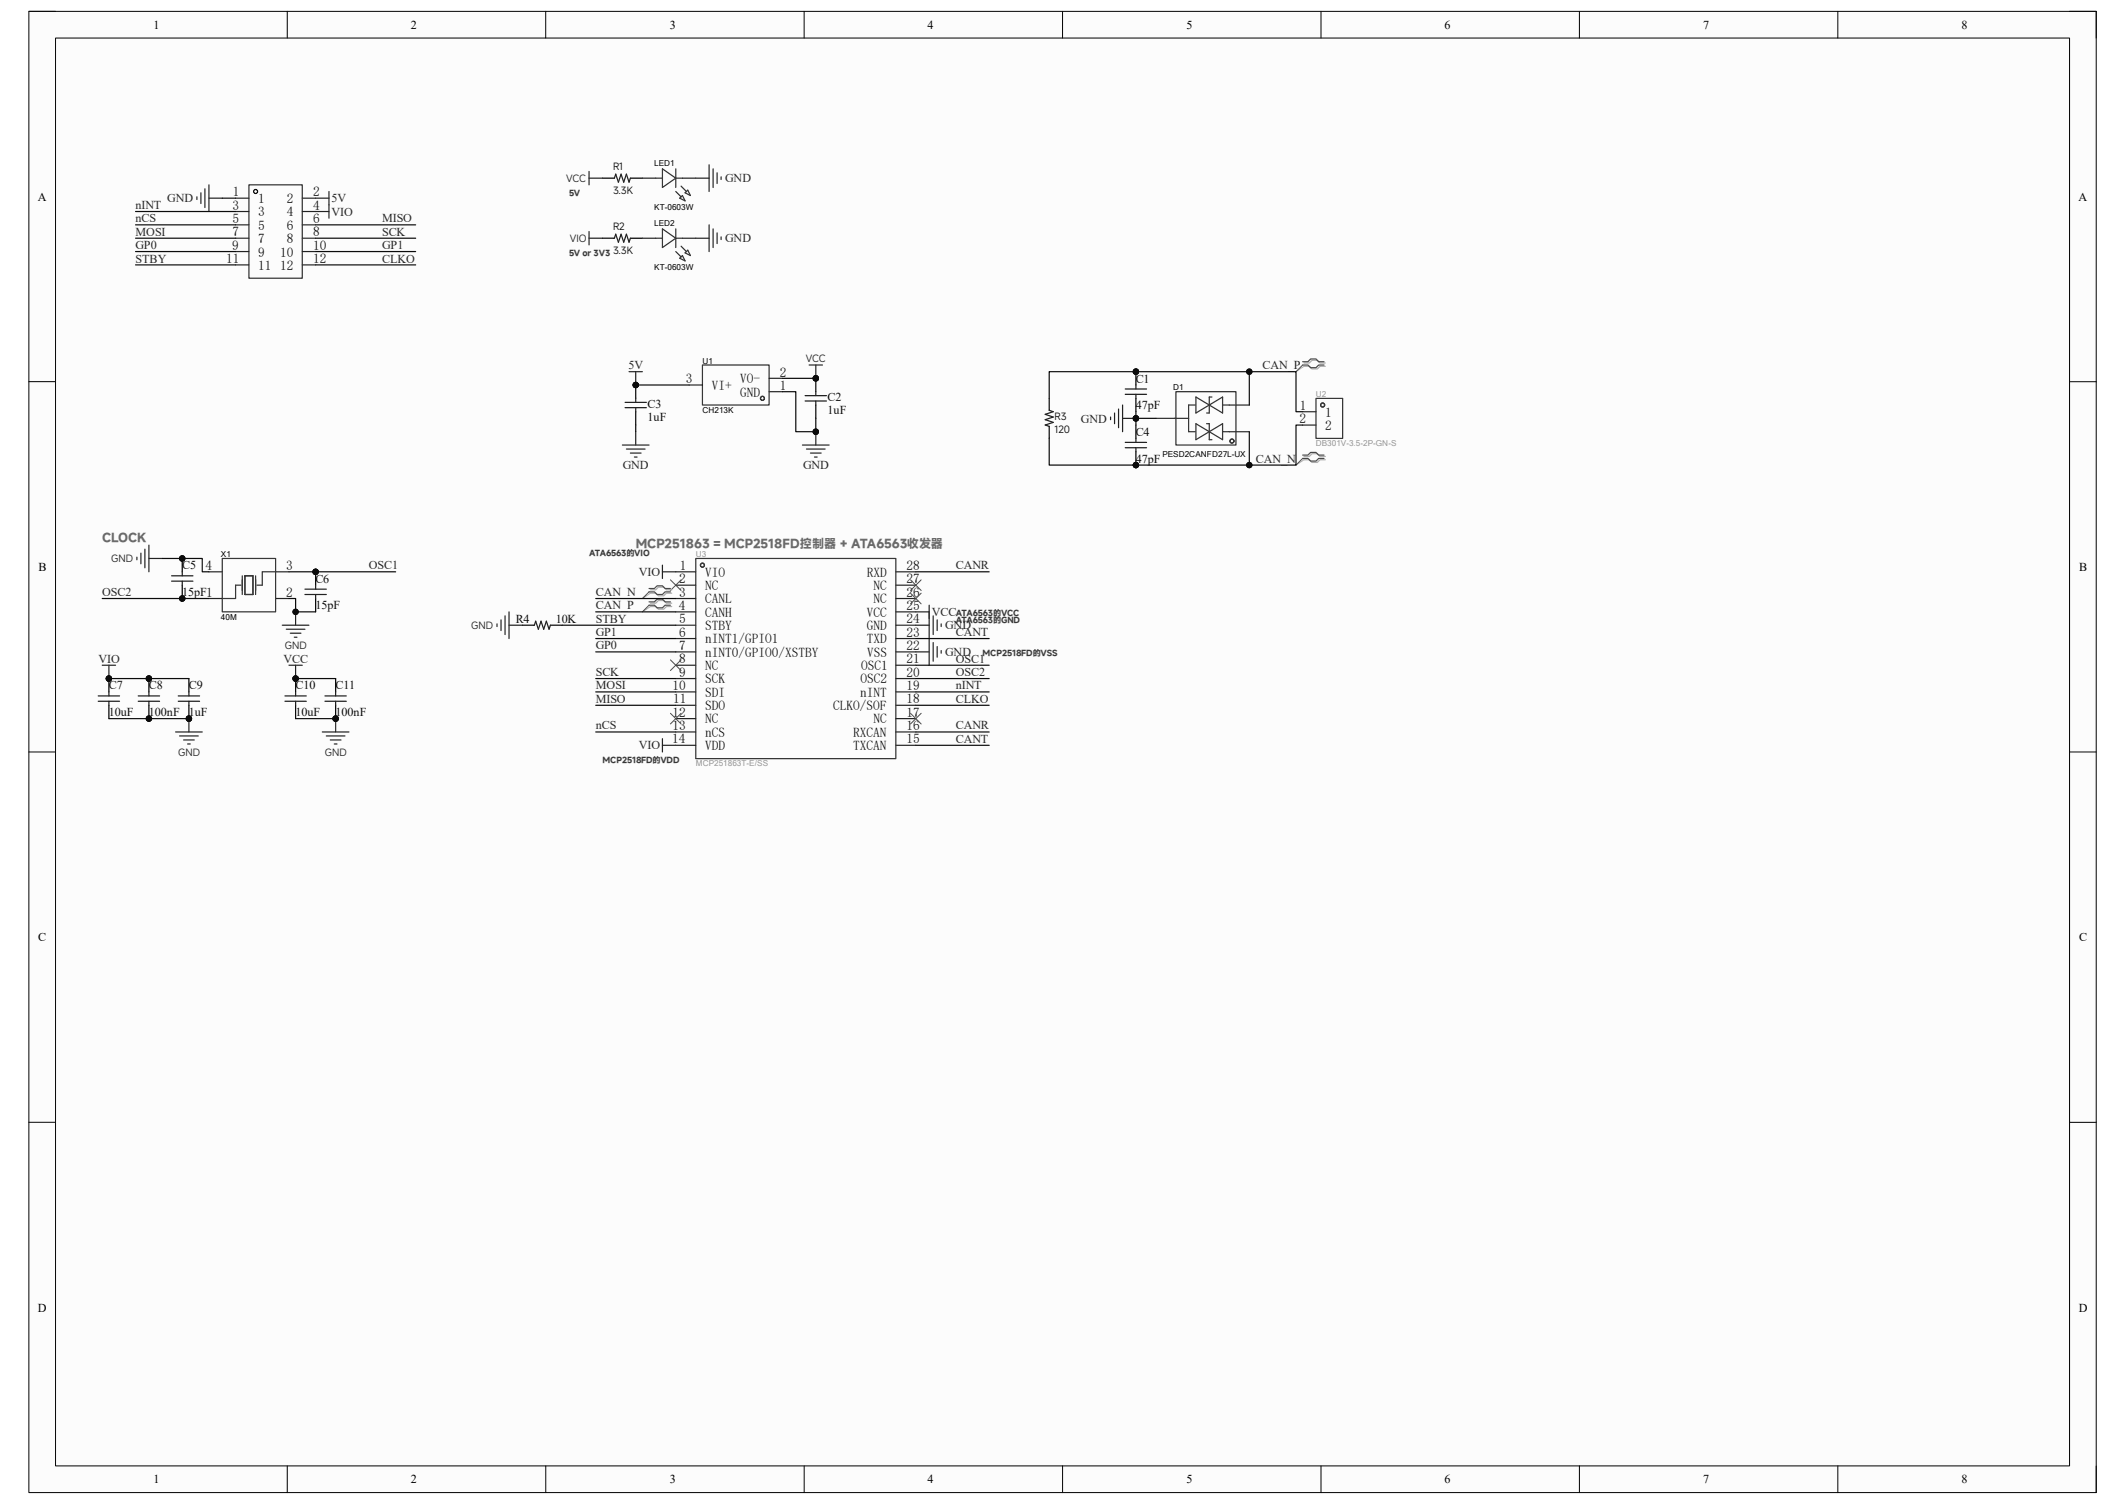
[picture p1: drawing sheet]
<svg xmlns="http://www.w3.org/2000/svg" width="297mm" height="210mm" viewBox="0 0 297 210" stroke-linecap="round" stroke-linejoin="round" font-family="sans-serif">
<path d="M4 1.6h288.8v206.8h-288.8z" fill-rule="evenodd" fill="#fcfcfc"/>
<path d="M4 1.6h288.8v206.8h-288.8z" fill="none" stroke="#000" stroke-width=".14"/>
<path d="M7.8 5.3h281.3v199.4h-281.3z" fill-rule="evenodd" fill="#fcfcfc"/>
<g fill="none" stroke="#000" stroke-width=".14">
<path d="M4 1.6h3.8M7.8 5.3h281.3v199.4h-281.3zM40.1 1.6v3.7M76.2 1.6v3.7M112.3 1.6v3.7M148.4 1.6v3.7M184.5 1.6v3.7M220.6 1.6v3.7M256.7 1.6v3.7M289.1 1.6h3.7v3.7M4 53.3h3.8M289.1 53.3h3.7"/>
<path d="M4 105h3.8M289.1 105h3.7M4 156.7h3.8M289.1 156.7h3.7M40.1 204.7v3.7M76.2 204.7v3.7M112.3 204.7v3.7M148.4 204.7v3.7M184.5 204.7v3.7M220.6 204.7v3.7M256.7 204.7v3.7M292.8 204.7v3.7"/>
</g>
<g fill="none" stroke="#303030" stroke-width=".17">
<path d="M31 78h7.5v7.4h-7.5zM38.5 79.8h-1.9v1.9h-.7M97.2 78h27.9v27.9h-27.9zM33.7 81.7h-.8v1.9h-1.9M33.8 80.4v2.6M34.2 80.4h1.1v2.6h-1.1zM35.7 80.4v2.6"/>
<circle cx="98.1" cy="78.9" r=".28"/>
</g>
<g fill="none" stroke="#292929" stroke-width=".17">
<path d="M29.2 79.8h1.8M38.5 79.8h1.9M94.4 79.8h2.8M125.1 79.8h2.8M29.2 83.6h1.8M38.5 83.6h1.9M94.4 85.4h2.8M94.4 83.6h2.8M94.4 92.9h2.8M94.4 94.7h2.8M94.4 87.3h2.8M94.4 96.6h2.8"/>
<path d="M94.4 98.5h2.8M94.4 89.2h2.8M94.4 91h2.8M94.4 81.7h2.8M125.1 85.4h2.8M125.1 83.6h2.8M125.1 92.9h2.8M125.1 94.7h2.8M125.1 87.3h2.8M125.1 96.6h2.8M125.1 98.5h2.8M125.1 89.2h2.8"/>
<path d="M125.1 91h2.8M125.1 81.7h2.8M94.4 102.2h2.8M94.4 104.1h2.8M94.4 100.3h2.8M125.1 102.2h2.8M125.1 104.1h2.8M125.1 100.3h2.8"/>
</g>
<g fill="none" stroke="#4c4c4c" stroke-width=".14">
<path d="M90.7 82.6l-1 1M90.7 84.5l-1 .9M93.7 81l1.4 1.4M93.7 92.1l1.4 1.5M93.7 99.6l1.4 1.5M95.1 81l-1.4 1.4M95.1 92.1l-1.4 1.5M95.1 99.6l-1.4 1.5M127.2 99.6l1.5 1.5M127.2 82.8l1.5 1.5M127.2 81l1.5 1.4M128.7 99.6l-1.5 1.5"/>
<path d="M128.7 82.8l-1.5 1.5M128.7 81l-1.5 1.4"/>
</g>
<path d="M90.9 82.4h.7l.4-.4h.7l.4 .4h.7M90.9 82.8h.7l.4 .4h.7l.4-.4h.7M90.9 84.2h.7l.4-.4h.7l.4 .4h.7M90.9 84.7h.7l.4 .4h.7l.4-.4h.7" fill="none" stroke="#aeaeae" stroke-width=".17"/>
<path d="M90.9 82.8l-1.2 .8M90.9 84.7l-1.2 .7" fill="none" stroke="#aeaeae" stroke-width=".14"/>
<path d="M90.7 82.2h.7l.4-.4h.7l.4 .4h.8M90.7 82.6h.7l.4 .4h.7l.4-.4h.8M90.7 84h.7l.4-.3h.7l.4 .3h.8M90.7 84.5h.7l.4 .4h.7l.4-.4h.8" fill="none" stroke="#4c4c4c" stroke-width=".17"/>
<circle cx="44.1" cy="79.8" r=".37" fill="#0e0e0e"/>
<circle cx="44.1" cy="79.8" r=".37" fill="none" stroke="#0e0e0e" stroke-width=".14"/>
<path d="M44.1 79.8v1.9M44.1 83.6v1.8" fill="none" stroke="#000" stroke-width=".17"/>
<circle cx="44.1" cy="79.8" r=".37" fill="#0e0e0e"/>
<circle cx="44.1" cy="79.8" r=".37" fill="none" stroke="#0e0e0e" stroke-width=".14"/>
<path d="M42.6 82.3h3M42.6 83h3M44.1 81.7v.6M44.1 83v.6" fill="none" stroke="#1c1c1c" stroke-width=".17"/>
<path d="M19.1 77.8v.4M19.7 77.2v1.5M20.2 76.7v2.6M20.8 76.1v3.7M20.8 78h1.9" fill="none" stroke="#262626" stroke-width=".17"/>
<circle cx="25.5" cy="83.6" r=".37" fill="#0e0e0e"/>
<circle cx="25.5" cy="83.6" r=".37" fill="none" stroke="#0e0e0e" stroke-width=".14"/>
<circle cx="25.5" cy="78" r=".37" fill="#0e0e0e"/>
<circle cx="25.5" cy="78" r=".37" fill="none" stroke="#0e0e0e" stroke-width=".14"/>
<path d="M25.5 81.7v1.9" fill="none" stroke="#000" stroke-width=".17"/>
<circle cx="25.5" cy="83.6" r=".37" fill="#0e0e0e"/>
<circle cx="25.5" cy="83.6" r=".37" fill="none" stroke="#0e0e0e" stroke-width=".14"/>
<path d="M25.5 78v1.8" fill="none" stroke="#000" stroke-width=".17"/>
<circle cx="25.5" cy="78" r=".37" fill="#0e0e0e"/>
<circle cx="25.5" cy="78" r=".37" fill="none" stroke="#0e0e0e" stroke-width=".14"/>
<path d="M25.5 79.8v.6M24 80.4h3M24 81.1h3M25.5 81.1v.6" fill="none" stroke="#1c1c1c" stroke-width=".17"/>
<path d="M39.4 87.3h3.8M40 87.9h2.6M40.6 88.4h1.4M41.1 89h.4M41.3 85.4v1.9" fill="none" stroke="#262626" stroke-width=".17"/>
<circle cx="41.3" cy="85.4" r=".37" fill="#0e0e0e"/>
<circle cx="41.3" cy="85.4" r=".37" fill="none" stroke="#0e0e0e" stroke-width=".14"/>
<g fill="none" stroke="#262626" stroke-width=".17">
<path d="M92.5 78.9v1.9M92.5 79.8h1.9M14.3 92.9h1.8M15.2 92.9v1.8M69.4 87.1v.4M70 86.6v1.4M70.6 86v2.6M71.1 85.4v3.8M71.1 87.3h1.9M127.9 91h1.9M127.9 85.4h1.9M127.9 87.3h1.9"/>
<path d="M129.8 84.5v8.4M130.4 86v2.6M130.4 89.7v2.6M130.9 86.6v1.4M130.9 90.3v1.5M131.5 87.1v.4M131.5 90.8v.4M92.5 103.1v1.9M92.5 104.1h1.9"/>
</g>
<path d="M73 87.3h1.6M76.9 87.3h1.7" fill="none" stroke="#000" stroke-width=".17"/>
<path d="M74.6 87.3l.2-.6 .4 1.2 .4-1.2 .4 1.2 .3-1.2 .4 1.2 .2-.6" fill="none" stroke="#1c1c1c" stroke-width=".17"/>
<circle cx="15.2" cy="94.7" r=".37" fill="#0e0e0e"/>
<circle cx="15.2" cy="94.7" r=".37" fill="none" stroke="#0e0e0e" stroke-width=".14"/>
<circle cx="20.8" cy="100.3" r=".37" fill="#0e0e0e"/>
<circle cx="20.8" cy="100.3" r=".37" fill="none" stroke="#0e0e0e" stroke-width=".14"/>
<circle cx="20.8" cy="94.7" r=".37" fill="#0e0e0e"/>
<circle cx="20.8" cy="94.7" r=".37" fill="none" stroke="#0e0e0e" stroke-width=".14"/>
<path d="M20.8 98.5v1.8" fill="none" stroke="#000" stroke-width=".17"/>
<circle cx="20.8" cy="100.3" r=".37" fill="#0e0e0e"/>
<circle cx="20.8" cy="100.3" r=".37" fill="none" stroke="#0e0e0e" stroke-width=".14"/>
<path d="M20.8 94.7v1.9" fill="none" stroke="#000" stroke-width=".17"/>
<circle cx="20.8" cy="94.7" r=".37" fill="#0e0e0e"/>
<circle cx="20.8" cy="94.7" r=".37" fill="none" stroke="#0e0e0e" stroke-width=".14"/>
<path d="M19.3 97.2h3M19.3 97.9h3M20.8 96.6v.6M20.8 97.9v.6" fill="none" stroke="#1c1c1c" stroke-width=".17"/>
<circle cx="26.4" cy="100.3" r=".37" fill="#0e0e0e"/>
<circle cx="26.4" cy="100.3" r=".37" fill="none" stroke="#0e0e0e" stroke-width=".14"/>
<path d="M26.4 98.5v1.8" fill="none" stroke="#000" stroke-width=".17"/>
<circle cx="26.4" cy="100.3" r=".37" fill="#0e0e0e"/>
<circle cx="26.4" cy="100.3" r=".37" fill="none" stroke="#0e0e0e" stroke-width=".14"/>
<path d="M26.4 94.7v1.9" fill="none" stroke="#000" stroke-width=".17"/>
<path d="M24.9 97.2h3M24.9 97.9h3M26.4 96.6v.6M26.4 97.9v.6" fill="none" stroke="#1c1c1c" stroke-width=".17"/>
<circle cx="15.2" cy="94.7" r=".37" fill="#0e0e0e"/>
<circle cx="15.2" cy="94.7" r=".37" fill="none" stroke="#0e0e0e" stroke-width=".14"/>
<path d="M15.2 94.7v1.9M15.2 98.5v1.8" fill="none" stroke="#000" stroke-width=".17"/>
<circle cx="15.2" cy="94.7" r=".37" fill="#0e0e0e"/>
<circle cx="15.2" cy="94.7" r=".37" fill="none" stroke="#0e0e0e" stroke-width=".14"/>
<path d="M13.7 97.2h3M13.7 97.9h3M15.2 96.6v.6M15.2 97.9v.6" fill="none" stroke="#1c1c1c" stroke-width=".17"/>
<path d="M24.5 102.2h3.8M25.1 102.8h2.6M25.6 103.3h1.5M26.2 103.9h.4M26.4 100.3v1.9" fill="none" stroke="#262626" stroke-width=".17"/>
<circle cx="26.4" cy="100.3" r=".37" fill="#0e0e0e"/>
<circle cx="26.4" cy="100.3" r=".37" fill="none" stroke="#0e0e0e" stroke-width=".14"/>
<path d="M40.4 92.9h1.8M41.3 92.9v1.8" fill="none" stroke="#262626" stroke-width=".17"/>
<circle cx="41.3" cy="94.7" r=".37" fill="#0e0e0e"/>
<circle cx="41.3" cy="94.7" r=".37" fill="none" stroke="#0e0e0e" stroke-width=".14"/>
<circle cx="46.9" cy="100.3" r=".37" fill="#0e0e0e"/>
<circle cx="46.9" cy="100.3" r=".37" fill="none" stroke="#0e0e0e" stroke-width=".14"/>
<path d="M46.9 98.5v1.8" fill="none" stroke="#000" stroke-width=".17"/>
<circle cx="46.9" cy="100.3" r=".37" fill="#0e0e0e"/>
<circle cx="46.9" cy="100.3" r=".37" fill="none" stroke="#0e0e0e" stroke-width=".14"/>
<path d="M46.9 94.7v1.9" fill="none" stroke="#000" stroke-width=".17"/>
<path d="M45.4 97.2h3M45.4 97.9h3M46.9 96.6v.6M46.9 97.9v.6" fill="none" stroke="#1c1c1c" stroke-width=".17"/>
<circle cx="41.3" cy="94.7" r=".37" fill="#0e0e0e"/>
<circle cx="41.3" cy="94.7" r=".37" fill="none" stroke="#0e0e0e" stroke-width=".14"/>
<path d="M41.3 94.7v1.9M41.3 98.5v1.8" fill="none" stroke="#000" stroke-width=".17"/>
<circle cx="41.3" cy="94.7" r=".37" fill="#0e0e0e"/>
<circle cx="41.3" cy="94.7" r=".37" fill="none" stroke="#0e0e0e" stroke-width=".14"/>
<path d="M39.8 97.2h3M39.8 97.9h3M41.3 96.6v.6M41.3 97.9v.6" fill="none" stroke="#1c1c1c" stroke-width=".17"/>
<path d="M45 102.2h3.8M45.6 102.8h2.6M46.1 103.3h1.5M46.7 103.9h.4M46.9 100.3v1.9" fill="none" stroke="#262626" stroke-width=".17"/>
<circle cx="46.9" cy="100.3" r=".37" fill="#0e0e0e"/>
<circle cx="46.9" cy="100.3" r=".37" fill="none" stroke="#0e0e0e" stroke-width=".14"/>
<path d="M113 51h1.9M114 51v1.8" fill="none" stroke="#262626" stroke-width=".17"/>
<circle cx="114" cy="52.8" r=".37" fill="#0e0e0e"/>
<circle cx="114" cy="52.8" r=".37" fill="none" stroke="#0e0e0e" stroke-width=".14"/>
<g fill="none" stroke="#303030" stroke-width=".17">
<path d="M98.1 51h9.3v5.6h-9.3z"/>
<circle cx="106.5" cy="55.6" r=".28"/>
</g>
<path d="M96.3 53.8h1.8M107.4 54.7h1.9M107.4 52.8h1.9" fill="none" stroke="#292929" stroke-width=".17"/>
<circle cx="88.8" cy="53.8" r=".37" fill="#0e0e0e"/>
<circle cx="88.8" cy="53.8" r=".37" fill="none" stroke="#0e0e0e" stroke-width=".14"/>
<path d="M88.8 53.8v1.8M88.8 57.5v1.8" fill="none" stroke="#000" stroke-width=".17"/>
<circle cx="88.8" cy="53.8" r=".37" fill="#0e0e0e"/>
<circle cx="88.8" cy="53.8" r=".37" fill="none" stroke="#0e0e0e" stroke-width=".14"/>
<path d="M87.3 56.2h3M87.3 56.9h3M88.8 55.6v.6M88.8 56.9v.6" fill="none" stroke="#1c1c1c" stroke-width=".17"/>
<circle cx="158.7" cy="51.9" r=".37" fill="#0e0e0e"/>
<circle cx="158.7" cy="51.9" r=".37" fill="none" stroke="#0e0e0e" stroke-width=".14"/>
<path d="M158.7 51.9v1.9" fill="none" stroke="#000" stroke-width=".17"/>
<circle cx="158.7" cy="51.9" r=".37" fill="#0e0e0e"/>
<circle cx="158.7" cy="51.9" r=".37" fill="none" stroke="#0e0e0e" stroke-width=".14"/>
<path d="M158.7 55.6v1.9" fill="none" stroke="#000" stroke-width=".17"/>
<path d="M157.2 55.1h3M157.2 54.3h3M158.7 53.8v.5M158.7 55.1v.5" fill="none" stroke="#1c1c1c" stroke-width=".17"/>
<circle cx="158.7" cy="64.9" r=".37" fill="#0e0e0e"/>
<circle cx="158.7" cy="64.9" r=".37" fill="none" stroke="#0e0e0e" stroke-width=".14"/>
<path d="M158.7 59.3v1.9M158.7 63.1v1.8" fill="none" stroke="#000" stroke-width=".17"/>
<circle cx="158.7" cy="64.9" r=".37" fill="#0e0e0e"/>
<circle cx="158.7" cy="64.9" r=".37" fill="none" stroke="#0e0e0e" stroke-width=".14"/>
<path d="M157.2 62.5h3M157.2 61.8h3M158.7 61.2v.6M158.7 62.5v.6" fill="none" stroke="#1c1c1c" stroke-width=".17"/>
<path d="M155.1 58.2v.4M155.7 57.7v1.5M156.3 57.1v2.6M156.8 56.6v3.7M156.8 58.4h1.9" fill="none" stroke="#262626" stroke-width=".17"/>
<circle cx="158.7" cy="58.4" r=".37" fill="#0e0e0e"/>
<circle cx="158.7" cy="58.4" r=".37" fill="none" stroke="#0e0e0e" stroke-width=".14"/>
<g fill="none" stroke="#000" stroke-width=".17">
<path d="M84.2 33.3h1.6M84.2 24.9h1.6M88.1 33.3h1.6M88.1 24.9h1.6M146.6 55.6v1.7M146.6 59.5v1.7"/>
<circle cx="35.7" cy="26.7" r=".28"/>
</g>
<path d="M85.8 33.3l.2-.6 .4 1.1 .4-1.1 .3 1.1 .4-1.1 .4 1.1 .2-.5M85.8 24.9l.2-.6 .4 1.1 .4-1.1 .3 1.1 .4-1.1 .4 1.1 .2-.5M146.6 57.3l.5 .2-1.1 .4 1.1 .3-1.1 .4 1.1 .4-1.1 .3 .6 .2" fill="none" stroke="#1c1c1c" stroke-width=".17"/>
<path d="M182.2 50.7h.7l.4-.4h.7l.4 .4h.7M182.2 51.1h.7l.4 .4h.7l.4-.4h.7M182.2 63.7h.7l.4-.3h.7l.4 .3h.7M182.2 64.2h.7l.4 .4h.7l.4-.4h.7" fill="none" stroke="#aeaeae" stroke-width=".17"/>
<path d="M182.2 51.1l-1.2 .8M182.2 64.2l-1.2 .7" fill="none" stroke="#aeaeae" stroke-width=".14"/>
<path d="M182 50.5h.7l.4-.4h.7l.4 .4h.8M182 51h.7l.4 .3h.7l.4-.3h.8M182 63.5h.7l.4-.3h.7l.4 .3h.8M182 64h.7l.4 .4h.7l.4-.4h.8" fill="none" stroke="#4c4c4c" stroke-width=".17"/>
<path d="M182 51l-1 .9M182 64l-1 .9" fill="none" stroke="#4c4c4c" stroke-width=".14"/>
<g fill="none" stroke="#292929" stroke-width=".17">
<path d="M32.9 33.3h1.9M32.9 27.7h1.9M32.9 37h1.9M32.9 29.5h1.9M32.9 35.1h1.9M32.9 31.4h1.9M42.2 33.3h1.9M42.2 27.7h1.9M42.2 37h1.9M42.2 29.5h1.9M42.2 35.1h1.9M42.2 31.4h1.9"/>
<path d="M89.7 33.3h1.9M89.7 24.9h1.9M95.3 33.3h1.9M95.3 24.9h1.9M161.5 58.4h2.8M171.7 56.6h2.8M182 57.5h1.8M182 59.4h1.8M171.7 60.3h2.8"/>
</g>
<g fill="none" stroke="#303030" stroke-width=".17">
<path d="M34.8 25.8h7.4v13h-7.4zM91.6 33.3h.9M91.6 24.9h.9M92.5 32l1.9 1.3-1.9 1.3zM92.5 23.6l1.9 1.3-1.9 1.3zM94.4 35.1l.7 .8M94.4 33.3h.9M94.4 23.6v2.6M94.4 32v2.6M94.4 26.7l.7 .8M94.4 24.9h.9M95 36.1l.3-.4 .4 .7z"/>
<path d="M95 27.7l.3-.4 .4 .7zM95.1 34.4l.8 .7M95.1 26l.8 .7M95.7 26.9l.4-.3 .4 .7zM96.1 34.9l.4 .8-.8-.4zM164.1 58.4h1.9M164.3 54.7h8.4v7.4h-8.4zM167 56.6h-1v3.7h1M167.1 59.2l3.7 2.2v-2.2l-3.7 2.2zM167.1 55.4v2.3l3.7-2.3v2.3zM168.6 59.2h.3v2.2h.4M169.3 55.4h-.4v2.3h-.3"/>
<path d="M170.8 56.6h.9M183.8 55.6h3.8v5.6h-3.8zM170.8 60.3h.9"/>
<circle cx="184.8" cy="56.6" r=".28"/>
<circle cx="172.1" cy="61.6" r=".28"/>
</g>
<g fill="none" stroke="#262626" stroke-width=".17">
<path d="M82.3 33.3h1.9M82.3 23.9v1.9M82.3 32.3v1.9M82.3 24.9h1.9M97.2 33.3h1.9M97.2 24.9h1.9M99.1 23v3.7M99.1 31.4v3.7M99.6 23.6v2.6M99.6 32v2.6M100.2 24.1v1.5M100.2 32.5v1.5"/>
<path d="M100.7 24.7v.4M100.7 33.1v.3M87.9 51.9h1.8M88.8 51.9v1.9"/>
</g>
<circle cx="88.8" cy="53.8" r=".37" fill="#0e0e0e"/>
<circle cx="88.8" cy="53.8" r=".37" fill="none" stroke="#0e0e0e" stroke-width=".14"/>
<path d="M86.9 62.1h3.8M87.5 62.7h2.6M88.1 63.3h1.5M88.6 63.8h.4M88.8 60.3v1.8M112.1 62.1h3.7M112.7 62.7h2.6M113.2 63.3h1.5M113.8 63.8h.4M114 60.3v1.8" fill="none" stroke="#262626" stroke-width=".17"/>
<circle cx="114" cy="60.3" r=".37" fill="#0e0e0e"/>
<circle cx="114" cy="60.3" r=".37" fill="none" stroke="#0e0e0e" stroke-width=".14"/>
<circle cx="114" cy="52.8" r=".37" fill="#0e0e0e"/>
<circle cx="114" cy="52.8" r=".37" fill="none" stroke="#0e0e0e" stroke-width=".14"/>
<path d="M114 52.8v1.9M114 56.6v1.8" fill="none" stroke="#000" stroke-width=".17"/>
<circle cx="114" cy="52.8" r=".37" fill="#0e0e0e"/>
<circle cx="114" cy="52.8" r=".37" fill="none" stroke="#0e0e0e" stroke-width=".14"/>
<path d="M112.5 55.2h3M112.5 56h3M114 54.7v.5M114 56v.6" fill="none" stroke="#1c1c1c" stroke-width=".17"/>
<path d="M27.5 27.5v.4M28.1 26.9v1.5M28.6 26.4v2.6M29.2 25.8v3.7M29.2 27.7h1.8M44.1 27.7h1.9M44.1 29.5h1.9M46 26.7v3.8" fill="none" stroke="#262626" stroke-width=".17"/>
<path d="M127.9 79.8h10.3M14.3 83.6h14.9M83.2 85.4h11.2M83.2 83.6h11.2M127.9 89.2h10.3M127.9 92.9h10.3M127.9 94.7h10.3M127.9 104.1h10.3M127.9 102.2h10.3" fill="none" stroke="#0e0e0e" stroke-width=".17"/>
<circle cx="25.5" cy="83.6" r=".37" fill="#0e0e0e"/>
<circle cx="25.5" cy="83.6" r=".37" fill="none" stroke="#0e0e0e" stroke-width=".14"/>
<path d="M40.4 79.8h3.7" fill="none" stroke="#0e0e0e" stroke-width=".17"/>
<circle cx="44.1" cy="79.8" r=".37" fill="#0e0e0e"/>
<circle cx="44.1" cy="79.8" r=".37" fill="none" stroke="#0e0e0e" stroke-width=".14"/>
<path d="M44.1 79.8h11.2" fill="none" stroke="#0e0e0e" stroke-width=".17"/>
<circle cx="44.1" cy="79.8" r=".37" fill="#0e0e0e"/>
<circle cx="44.1" cy="79.8" r=".37" fill="none" stroke="#0e0e0e" stroke-width=".14"/>
<path d="M22.7 78h5.6v1.8h.9" fill="none" stroke="#0e0e0e" stroke-width=".17"/>
<circle cx="25.5" cy="78" r=".37" fill="#0e0e0e"/>
<circle cx="25.5" cy="78" r=".37" fill="none" stroke="#0e0e0e" stroke-width=".14"/>
<path d="M40.4 83.6h.9v1.8h2.8" fill="none" stroke="#0e0e0e" stroke-width=".17"/>
<circle cx="41.3" cy="85.4" r=".37" fill="#0e0e0e"/>
<circle cx="41.3" cy="85.4" r=".37" fill="none" stroke="#0e0e0e" stroke-width=".14"/>
<path d="M15.2 94.7h5.6M78.6 87.3h15.8M83.2 94.7h11.2M83.2 96.6h11.2M83.2 98.5h11.2M83.2 91h11.2M83.2 89.2h11.2M127.9 96.6h10.3M83.2 102.2h11.2" fill="none" stroke="#0e0e0e" stroke-width=".17"/>
<circle cx="15.2" cy="94.7" r=".37" fill="#0e0e0e"/>
<circle cx="15.2" cy="94.7" r=".37" fill="none" stroke="#0e0e0e" stroke-width=".14"/>
<circle cx="20.8" cy="94.7" r=".37" fill="#0e0e0e"/>
<circle cx="20.8" cy="94.7" r=".37" fill="none" stroke="#0e0e0e" stroke-width=".14"/>
<path d="M20.8 94.7h5.6" fill="none" stroke="#0e0e0e" stroke-width=".17"/>
<circle cx="20.8" cy="94.7" r=".37" fill="#0e0e0e"/>
<circle cx="20.8" cy="94.7" r=".37" fill="none" stroke="#0e0e0e" stroke-width=".14"/>
<path d="M15.2 100.3h11.2" fill="none" stroke="#0e0e0e" stroke-width=".17"/>
<circle cx="20.8" cy="100.3" r=".37" fill="#0e0e0e"/>
<circle cx="20.8" cy="100.3" r=".37" fill="none" stroke="#0e0e0e" stroke-width=".14"/>
<circle cx="26.4" cy="100.3" r=".37" fill="#0e0e0e"/>
<circle cx="26.4" cy="100.3" r=".37" fill="none" stroke="#0e0e0e" stroke-width=".14"/>
<path d="M41.3 100.3h5.6" fill="none" stroke="#0e0e0e" stroke-width=".17"/>
<circle cx="46.9" cy="100.3" r=".37" fill="#0e0e0e"/>
<circle cx="46.9" cy="100.3" r=".37" fill="none" stroke="#0e0e0e" stroke-width=".14"/>
<path d="M41.3 94.7h5.6" fill="none" stroke="#0e0e0e" stroke-width=".17"/>
<circle cx="41.3" cy="94.7" r=".37" fill="#0e0e0e"/>
<circle cx="41.3" cy="94.7" r=".37" fill="none" stroke="#0e0e0e" stroke-width=".14"/>
<path d="M158.7 58.4v.9" fill="none" stroke="#0e0e0e" stroke-width=".17"/>
<circle cx="158.7" cy="58.4" r=".37" fill="#0e0e0e"/>
<circle cx="158.7" cy="58.4" r=".37" fill="none" stroke="#0e0e0e" stroke-width=".14"/>
<path d="M158.7 57.5v.9" fill="none" stroke="#0e0e0e" stroke-width=".17"/>
<circle cx="158.7" cy="58.4" r=".37" fill="#0e0e0e"/>
<circle cx="158.7" cy="58.4" r=".37" fill="none" stroke="#0e0e0e" stroke-width=".14"/>
<path d="M158.7 58.4h2.8" fill="none" stroke="#0e0e0e" stroke-width=".17"/>
<circle cx="158.7" cy="58.4" r=".37" fill="#0e0e0e"/>
<circle cx="158.7" cy="58.4" r=".37" fill="none" stroke="#0e0e0e" stroke-width=".14"/>
<path d="M174.5 51.9v4.7" fill="none" stroke="#0e0e0e" stroke-width=".17"/>
<circle cx="174.5" cy="51.9" r=".38" fill="#0e0e0e"/>
<circle cx="174.5" cy="51.9" r=".38" fill="none" stroke="#0e0e0e" stroke-width=".14"/>
<path d="M174.5 60.3v4.6" fill="none" stroke="#0e0e0e" stroke-width=".17"/>
<circle cx="174.5" cy="64.9" r=".37" fill="#0e0e0e"/>
<circle cx="174.5" cy="64.9" r=".37" fill="none" stroke="#0e0e0e" stroke-width=".14"/>
<path d="M158.7 51.9h-12.1v3.7" fill="none" stroke="#0e0e0e" stroke-width=".17"/>
<circle cx="158.7" cy="51.9" r=".37" fill="#0e0e0e"/>
<circle cx="158.7" cy="51.9" r=".37" fill="none" stroke="#0e0e0e" stroke-width=".14"/>
<path d="M146.6 61.2v3.7h12.1" fill="none" stroke="#0e0e0e" stroke-width=".17"/>
<circle cx="158.7" cy="64.9" r=".37" fill="#0e0e0e"/>
<circle cx="158.7" cy="64.9" r=".37" fill="none" stroke="#0e0e0e" stroke-width=".14"/>
<path d="M158.7 51.9h22.3v5.6h1" fill="none" stroke="#0e0e0e" stroke-width=".17"/>
<circle cx="158.7" cy="51.9" r=".37" fill="#0e0e0e"/>
<circle cx="158.7" cy="51.9" r=".37" fill="none" stroke="#0e0e0e" stroke-width=".14"/>
<circle cx="174.5" cy="51.9" r=".38" fill="#0e0e0e"/>
<circle cx="174.5" cy="51.9" r=".38" fill="none" stroke="#0e0e0e" stroke-width=".14"/>
<path d="M182 59.4h-1v5.5h-22.3" fill="none" stroke="#0e0e0e" stroke-width=".17"/>
<circle cx="174.5" cy="64.9" r=".37" fill="#0e0e0e"/>
<circle cx="174.5" cy="64.9" r=".37" fill="none" stroke="#0e0e0e" stroke-width=".14"/>
<circle cx="158.7" cy="64.9" r=".37" fill="#0e0e0e"/>
<circle cx="158.7" cy="64.9" r=".37" fill="none" stroke="#0e0e0e" stroke-width=".14"/>
<path d="M88.8 53.8h7.5" fill="none" stroke="#0e0e0e" stroke-width=".17"/>
<circle cx="88.8" cy="53.8" r=".37" fill="#0e0e0e"/>
<circle cx="88.8" cy="53.8" r=".37" fill="none" stroke="#0e0e0e" stroke-width=".14"/>
<path d="M109.3 52.8h4.7" fill="none" stroke="#0e0e0e" stroke-width=".17"/>
<circle cx="114" cy="52.8" r=".37" fill="#0e0e0e"/>
<circle cx="114" cy="52.8" r=".37" fill="none" stroke="#0e0e0e" stroke-width=".14"/>
<path d="M88.8 59.3v1M109.3 54.7h1.9v5.6h2.8" fill="none" stroke="#0e0e0e" stroke-width=".17"/>
<circle cx="114" cy="60.3" r=".37" fill="#0e0e0e"/>
<circle cx="114" cy="60.3" r=".37" fill="none" stroke="#0e0e0e" stroke-width=".14"/>
<path d="M114 58.4v1.9" fill="none" stroke="#0e0e0e" stroke-width=".17"/>
<circle cx="114" cy="60.3" r=".37" fill="#0e0e0e"/>
<circle cx="114" cy="60.3" r=".37" fill="none" stroke="#0e0e0e" stroke-width=".14"/>
<path d="M18.9 31.4h14M18.9 33.3h14M18.9 35.1h14M18.9 37h14M18.9 29.5h14M31 27.7h1.9M44.1 31.4h14M44.1 33.3h14M44.1 35.1h14M44.1 37h14M127.9 98.5h10.3" fill="none" stroke="#0e0e0e" stroke-width=".17"/>
<g font-size="1.9">
<text x="32.5" y="29.3">3</text>
<text x="32.5" y="27.4">1</text>
<text x="36.1" y="28.4">1</text>
<text x="40.1" y="28.4">2</text>
<text x="43.7" y="29.3">4</text>
<text x="43.7" y="27.4">2</text>
<text x="32.4" y="34.9">9</text>
<text x="32.5" y="31.2">5</text>
<text x="32.5" y="33">7</text>
<text x="36.1" y="30.2">3</text>
<text x="36.1" y="32.1">5</text>
<text x="36.1" y="34">7</text>
<text x="36.1" y="35.8">9</text>
<text x="39.2" y="35.8">10</text>
<text x="40" y="30.2">4</text>
<text x="40.1" y="34">8</text>
<text x="40.1" y="32.1">6</text>
<text x="43.7" y="34.9">10</text>
<text x="43.7" y="33">8</text>
<text x="43.7" y="31.2">6</text>
<text x="31.6" y="36.7">11</text>
<text x="36.1" y="37.7">11</text>
<text x="39.2" y="37.7">12</text>
<text x="43.7" y="36.7">12</text>
<text x="95.8" y="53.5">3</text>
<text x="103.4" y="53.5">VO-</text>
<text x="108.9" y="52.6">2</text>
<text x="99.4" y="54.4">VI+</text>
<text x="103.4" y="55.4">GND</text>
<text x="108.9" y="54.4">1</text>
<text x="181.5" y="59.1">2</text>
<text x="181.6" y="57.2">1</text>
<text x="185.1" y="58.2">1</text>
<text x="185.1" y="60">2</text>
<text x="28.7" y="79.6">4</text>
<text x="40" y="83.3">2</text>
<text x="40" y="79.6">3</text>
<text x="94.9" y="83.3">3</text>
<text x="94.9" y="81.5">2</text>
<text x="95" y="79.6">1</text>
<text x="98.5" y="80.5">VIO</text>
<text x="98.5" y="82.4">NC</text>
<text x="121.1" y="80.5">RXD</text>
<text x="122" y="82.4">NC</text>
<text x="126.6" y="79.6">28</text>
<text x="126.6" y="81.5">27</text>
<text x="126.6" y="83.3">26</text>
<text x="94.8" y="85.2">4</text>
<text x="94.9" y="87">5</text>
<text x="94.9" y="88.9">6</text>
<text x="98.5" y="86.1">CANH</text>
<text x="98.5" y="84.2">CANL</text>
<text x="98.5" y="88">STBY</text>
<text x="98.5" y="89.8">nINT1/GPIO1</text>
<text x="121.1" y="89.8">TXD</text>
<text x="121.1" y="88">GND</text>
<text x="121.1" y="86.1">VCC</text>
<text x="122" y="84.2">NC</text>
<text x="126.6" y="88.9">23</text>
<text x="126.6" y="87">24</text>
<text x="126.6" y="85.2">25</text>
<text x="94.9" y="94.5">9</text>
<text x="94.9" y="92.6">8</text>
<text x="94.9" y="90.8">7</text>
<text x="98.5" y="95.4">SCK</text>
<text x="98.5" y="93.6">NC</text>
<text x="98.5" y="91.7">nINT0/GPIO0/XSTBY</text>
<text x="120.2" y="95.4">OSC2</text>
<text x="120.3" y="93.6">OSC1</text>
<text x="121.2" y="91.7">VSS</text>
<text x="126.6" y="92.6">21</text>
<text x="126.6" y="94.5">20</text>
<text x="126.6" y="90.8">22</text>
<text x="93.9" y="96.4">10</text>
<text x="93.9" y="101.9">13</text>
<text x="93.9" y="100.1">12</text>
<text x="94" y="98.2">11</text>
<text x="98.5" y="97.3">SDI</text>
<text x="98.5" y="99.1">SDO</text>
<text x="98.5" y="101">NC</text>
<text x="116.4" y="99.1">CLKO/SOF</text>
<text x="120.2" y="97.3">nINT</text>
<text x="122" y="101">NC</text>
<text x="126.6" y="101.9">16</text>
<text x="126.6" y="98.2">18</text>
<text x="126.6" y="100.1">17</text>
<text x="126.6" y="96.4">19</text>
<text x="93.9" y="103.8">14</text>
<text x="98.5" y="102.9">nCS</text>
<text x="98.5" y="104.7">VDD</text>
<text x="119.2" y="102.9">RXCAN</text>
<text x="119.2" y="104.7">TXCAN</text>
<text x="126.6" y="103.8">15</text>
</g>
<g font-size="1.7">
<text x="21.4" y="4">1</text>
<text x="57.4" y="4">2</text>
<text x="93.6" y="4">3</text>
<text x="129.6" y="4">4</text>
<text x="165.7" y="4">5</text>
<text x="201.8" y="4">6</text>
<text x="237.9" y="4">7</text>
<text x="274" y="4">8</text>
<text x="5.3" y="28">A</text>
<text x="290.4" y="28">A</text>
<text x="5.4" y="79.7">B</text>
<text x="290.4" y="79.7">B</text>
<text x="5.3" y="131.4">C</text>
<text x="290.4" y="131.4">C</text>
<text x="5.3" y="183.1">D</text>
<text x="290.4" y="183.1">D</text>
<text x="21.4" y="207.1">1</text>
<text x="57.4" y="207.1">2</text>
<text x="93.6" y="207.1">3</text>
<text x="129.6" y="207.1">4</text>
<text x="165.7" y="207.1">5</text>
<text x="201.8" y="207.1">6</text>
<text x="237.9" y="207.1">7</text>
<text x="274" y="207.1">8</text>
</g>
<g font-size="1.7" fill="#262626">
<text x="18.9" y="29.2">nINT</text>
<text x="23.4" y="28.2">GND</text>
<text x="46.3" y="28.2">5V</text>
<text x="101.3" y="25.4">GND</text>
<text x="18.9" y="32.9">MOSI</text>
<text x="18.9" y="31">nCS</text>
<text x="18.9" y="34.8">GP0</text>
<text x="46.3" y="30.1">VIO</text>
<text x="53.4" y="34.8">GP1</text>
<text x="53.4" y="32.9">SCK</text>
<text x="53.4" y="31">MISO</text>
<text x="101.3" y="33.8">GND</text>
<text x="18.9" y="36.7">STBY</text>
<text x="53.4" y="36.7">CLKO</text>
<text x="87.8" y="51.6">5V</text>
<text x="176.4" y="51.6">CAN_P</text>
<text x="151" y="59">GND</text>
<text x="87" y="65.5">GND</text>
<text x="112.2" y="65.5">GND</text>
<text x="175.4" y="64.6">CAN_N</text>
<text x="14.3" y="83.2">OSC2</text>
<text x="51.5" y="79.5">OSC1</text>
<text x="83.2" y="83.2">CAN_N</text>
<text x="89.2" y="80.4">VIO</text>
<text x="133.5" y="79.5">CANR</text>
<text x="83.2" y="85.1">CAN_P</text>
<text x="83.2" y="88.8">GP1</text>
<text x="83.2" y="87">STBY</text>
<text x="130.2" y="86">VCC</text>
<text x="132" y="87.9">GND</text>
<text x="133.5" y="88.8">CANT</text>
<text x="13.8" y="92.5">VIO</text>
<text x="39.6" y="92.5">VCC</text>
<text x="83.2" y="94.4">SCK</text>
<text x="83.2" y="90.7">GP0</text>
<text x="132" y="91.6">GND</text>
<text x="133.5" y="92.5">OSC1</text>
<text x="133.5" y="94.4">OSC2</text>
<text x="83.2" y="96.3">MOSI</text>
<text x="83.2" y="98.1">MISO</text>
<text x="83.2" y="101.9">nCS</text>
<text x="133.5" y="101.9">CANR</text>
<text x="133.5" y="96.3">nINT</text>
<text x="133.5" y="98.1">CLKO</text>
<text x="89.2" y="104.6">VIO</text>
<text x="133.5" y="103.7">CANT</text>
</g>
<g font-size="1.7" fill="#0e0e0e">
<text x="158.7" y="53.4">C1</text>
<text x="90.5" y="56.9">C3</text>
<text x="90.5" y="58.8">1uF</text>
<text x="115.6" y="56">C2</text>
<text x="115.6" y="57.9">1uF</text>
<text x="158.7" y="57.1">47pF</text>
<text x="158.7" y="60.9">C4</text>
<text x="158.7" y="64.6">47pF</text>
<text x="25.4" y="79.5">C5</text>
<text x="25.4" y="83.2">15pF1</text>
<text x="44.1" y="81.4">C6</text>
<text x="44.1" y="85.1">15pF</text>
<text x="72" y="87">R4</text>
<text x="77.6" y="87">10K</text>
<text x="15.2" y="96.3">C7</text>
<text x="15.2" y="100">10uF</text>
<text x="20.8" y="96.3">C8</text>
<text x="20.8" y="100">100nF</text>
<text x="26.4" y="96.3">C9</text>
<text x="26.4" y="100">1uF</text>
<text x="41.3" y="96.3">C10</text>
<text x="41.3" y="100">10uF</text>
<text x="46.9" y="96.3">C11</text>
<text x="46.9" y="100">100nF</text>
</g>
<g font-size="1.7" fill="#686868">
<text x="14.3" y="75.6">CLOCK</text>
<text x="88.8" y="76.6">MCP251863 = MCP2518FD控制器 + ATA6563收发器</text>
</g>
<g font-size="1.4" fill="#0e0e0e">
<text x="85.6" y="23.7">R1</text>
<text x="85.6" y="27.1">3.3K</text>
<text x="85.6" y="32.1">R2</text>
<text x="85.6" y="35.5">3.3K</text>
<text x="147.3" y="58.6">R3</text>
<text x="147.3" y="60.5">120</text>
</g>
<g font-size="1.4" fill="#262626">
<text x="79.1" y="25.4">VCC</text>
<text x="79.6" y="33.8">VIO</text>
<text x="112.6" y="50.6">VCC</text>
<text x="15.5" y="78.5">GND</text>
<text x="65.8" y="87.8">GND</text>
<text x="39.8" y="90.6">GND</text>
<text x="24.9" y="105.5">GND</text>
<text x="45.4" y="105.5">GND</text>
</g>
<g font-size="1.1">
<text x="91.4" y="23.2">LED1</text>
<text x="91.4" y="29.3">KT-0603W</text>
<text x="91.4" y="31.5">LED2</text>
<text x="91.4" y="37.7">KT-0603W</text>
<text x="98.1" y="50.8">U1</text>
<text x="98.1" y="57.6">CH213K</text>
<text x="163.9" y="54.5">D1</text>
<text x="162.4" y="63.8">PESD2CANFD27L-UX</text>
<text x="30.9" y="77.8">X1</text>
<text x="30.9" y="86.5">40M</text>
</g>
<g font-size="1.1" fill="#3c3c3c">
<text x="79.5" y="27.4">5V</text>
<text x="79.5" y="35.8">5V or 3V3</text>
<text x="82.3" y="77.7">ATA6563的VIO</text>
<text x="133.5" y="86.1">ATA6563的VCC</text>
<text x="133.5" y="87">ATA6563的GND</text>
<text x="137.2" y="91.7">MCP2518FD的VSS</text>
<text x="84.2" y="106.6">MCP2518FD的VDD</text>
</g>
<g font-size="1.1" fill="#969696">
<text x="183.8" y="55.4">U2</text>
<text x="183.8" y="62.3">DB301V-3.5-2P-GN-S</text>
<text x="97.2" y="77.8">U3</text>
<text x="97.2" y="107">MCP251863T-E/SS</text>
</g>
</svg>
